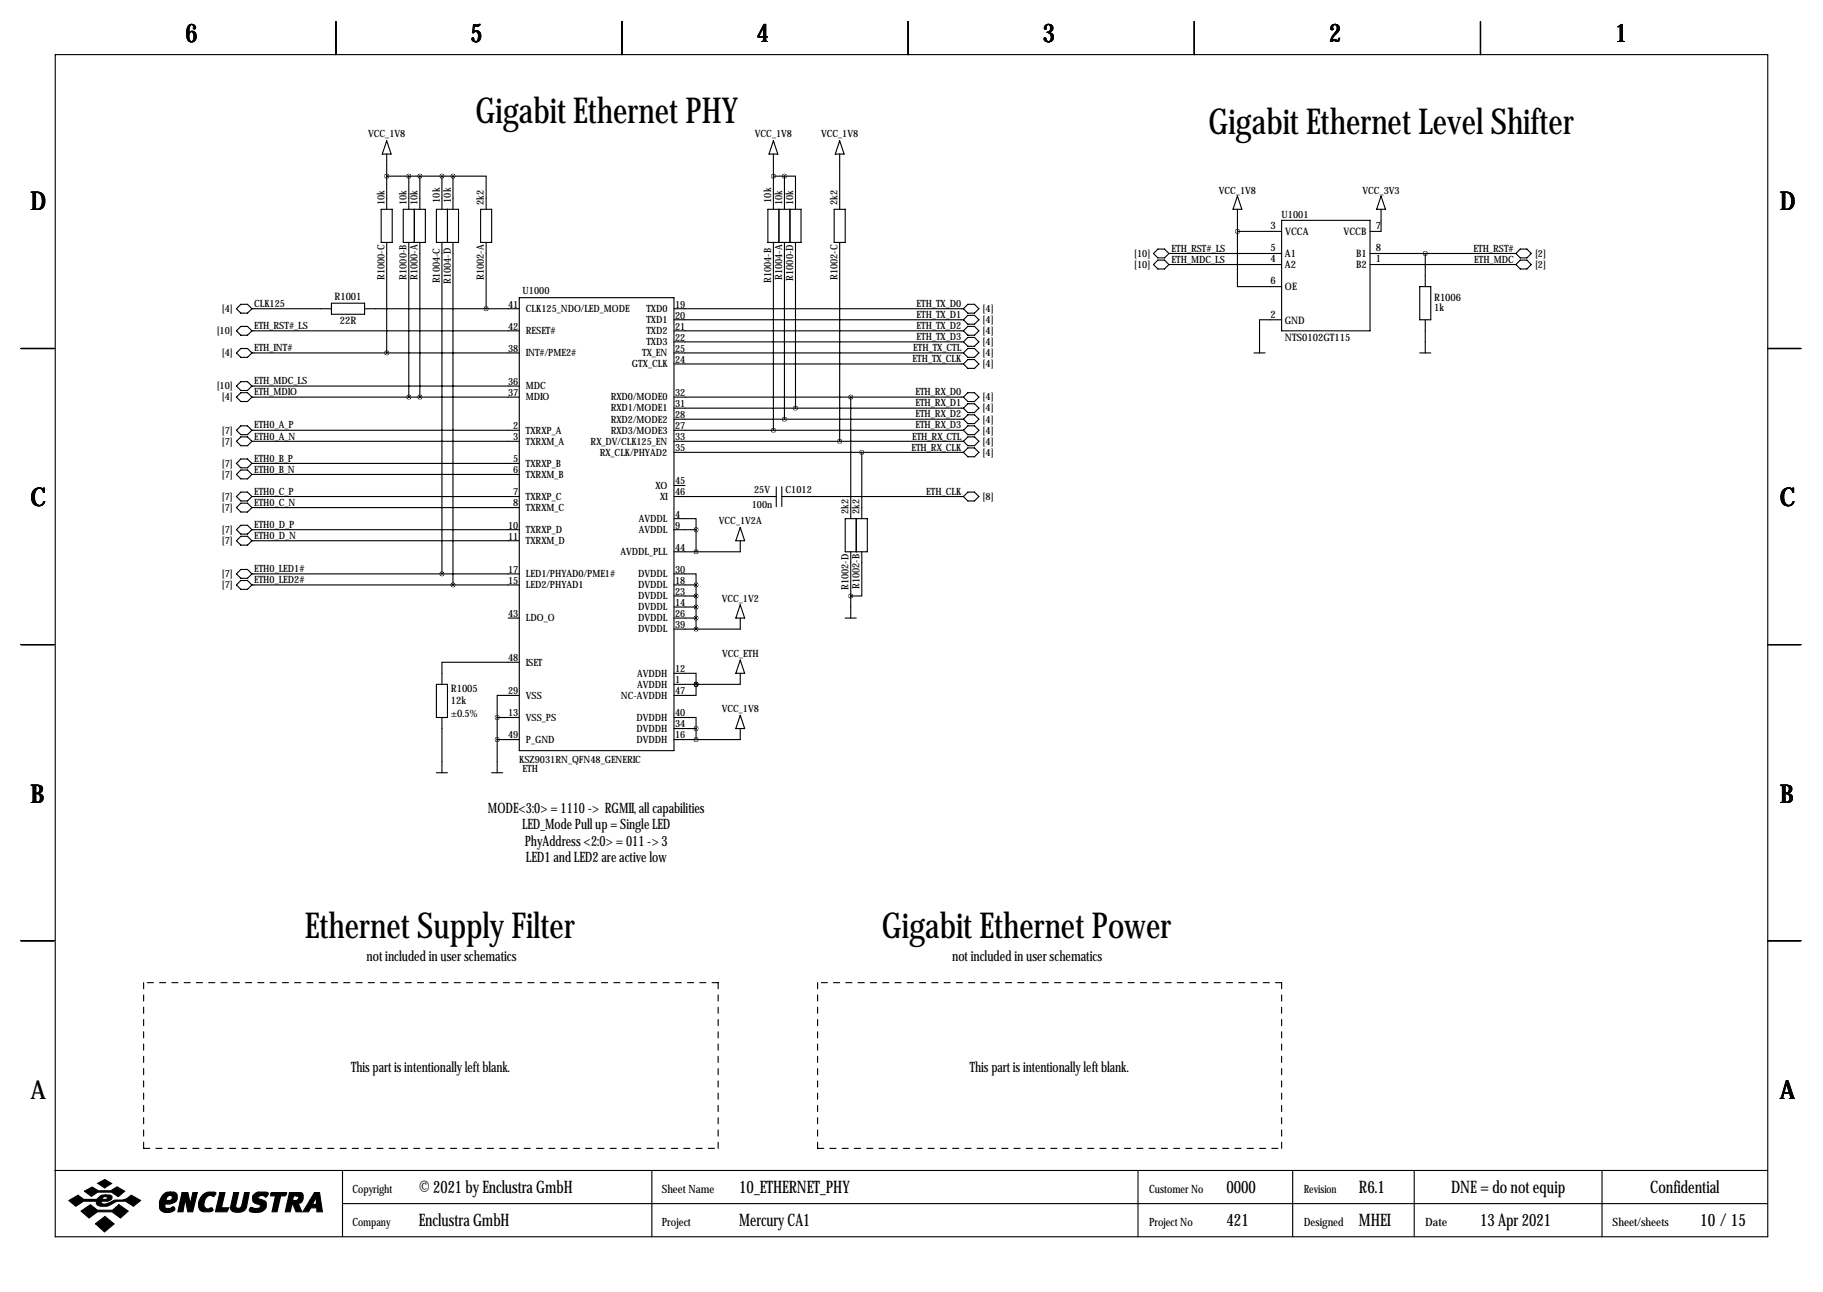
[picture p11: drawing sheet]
<svg xmlns="http://www.w3.org/2000/svg" width="419mm" height="297mm" viewBox="0 0 419 297" stroke-linecap="round" stroke-linejoin="round" font-family="sans-serif">
<g fill="none" stroke="#000" stroke-width=".25">
<path d="M12.7 12.6h393.7v271.7h-393.7zM77.2 4.9v7.7M143 4.9v7.7M208.8 4.9v7.7M274.6 4.9v7.7M340.4 4.9v7.7M88.9 35.4v12.7M88.9 32.4l1 3h-2zM177.8 35.4v12.7M177.8 32.4l1 3h-2zM193 35.4v12.7M193 32.4l1.1 3h-2.1z"/>
<path d="M87.6 48.1h2.6v7.6h-2.6zM88.9 55.7v25.4M88.9 40.5h15.2M92.7 48.1h5.1v7.6h-5.1zM94 40.5v7.6M94 55.7v35.6M95.2 48.1v7.6M96.5 40.5v7.6M96.5 55.7v35.6M100.3 48.1h5.1v7.6h-5.1zM101.6 40.5v7.6M101.6 55.7v76.2"/>
<path d="M102.9 48.1v7.6M104.1 40.5h7.7v7.6M104.1 40.5v7.6M104.1 55.7v78.8M110.5 48.1h2.5v7.6h-2.5zM111.8 55.7v15.3M176.5 48.1h7.6v7.6h-7.6zM177.8 55.7v43.2M177.8 40.5h2.5M179.1 48.1v7.6M180.3 40.5h2.6v7.6M180.3 40.5v7.6"/>
<path d="M180.3 55.7v40.7M181.6 48.1v7.6M182.9 55.7v38.1M191.8 48.1h2.5v7.6h-2.5zM193 55.7v45.8M265.2 58.3l1-1h1.5l1 1-1 1h-1.5zM268.7 58.3h25.9M284.5 53.2v12.7h10.1M284.5 45.1l1 3h-2zM284.5 53.2h10.1M284.5 48.1v5.1M294.6 50.7h20.4v25.4h-20.4z"/>
<path d="M315 58.3h33.5M317.5 48.1v5.1h-2.5M317.5 45.1l1 3h-2zM327.7 58.3v7.6M349.5 57.3h1.5l1 1-1 1h-1.5l-1-1zM349.5 59.8h1.5l1 1-1 1h-1.5l-1-1zM54.4 76.1l1-1.1h1.5l1 1.1-1 1h-1.5zM54.4 71l1-1h1.5l1 1-1 1h-1.5zM57.9 71h18.3M57.9 76.1h61.5M76.2 69.7h7.6v2.5h-7.6zM83.8 71h35.6"/>
<path d="M119.4 68.4h35.5v104.2h-35.5zM154.9 71h66.6M154.9 76.1h66.6M154.9 73.5h66.6M154.9 78.6h66.6M222.5 75h1.5l1 1.1-1 1h-1.5l-1-1zM222.5 70h1.5l1 1-1 1h-1.5l-1-1zM222.5 72.5h1.5l1 1-1 1h-1.5l-1-1zM222.5 77.6h1.5l1 1-1 1h-1.5l-1-1zM265.2 60.8l1-1h1.5l1 1-1 1h-1.5zM268.7 60.8h25.9M294.6 73.5h-5v7.6"/>
<path d="M315 60.8h33.5M326.4 65.9h2.5v7.6h-2.5zM327.7 73.5v7.6M4.8 80.1h7.6M54.4 81.1l1-1h1.5l1 1-1 1.1h-1.5zM54.4 88.8l1-1.1h1.5l1 1.1-1 1h-1.5zM54.4 91.3l1-1h1.5l1 1-1 1h-1.5zM54.4 98.9l1-1h1.5l1 1-1 1h-1.5zM57.9 81.1h61.5M57.9 88.8h61.5M57.9 91.3h61.5M57.9 98.9h61.5"/>
<path d="M154.9 81.1h66.6M154.9 91.3h66.6M154.9 98.9h66.6M154.9 83.7h66.6M154.9 93.8h66.6M154.9 96.4h66.6M195.6 91.3v27.9M222.5 80.1h1.5l1 1-1 1.1h-1.5l-1-1.1zM222.5 90.3h1.5l1 1-1 1h-1.5l-1-1zM222.5 97.9h1.5l1 1-1 1h-1.5l-1-1zM222.5 92.8h1.5l1 1-1 1.1h-1.5l-1-1.1zM222.5 95.4h1.5l1 1-1 1h-1.5l-1-1z"/>
<path d="M222.5 82.7h1.5l1 1-1 1h-1.5l-1-1zM288.3 81.1h2.5M326.4 81.1h2.5M406.4 80.1h7.6M54.4 101.5l1-1.1h1.5l1 1.1-1 1h-1.5zM54.4 106.5l1-1h1.5l1 1-1 1.1h-1.5zM54.4 109.1l1-1h1.5l1 1-1 1h-1.5zM54.4 114.2l1-1.1h1.5l1 1.1-1 1h-1.5zM54.4 116.7l1-1h1.5l1 1-1 1h-1.5zM57.9 101.5h61.5M57.9 106.5h61.5M57.9 109.1h61.5"/>
<path d="M57.9 114.2h61.5M57.9 116.7h61.5M154.9 119.2h5.1v2.6M154.9 101.5h66.6M154.9 114.2h23.6M154.9 104h66.6M154.9 111.6h2.6M178.5 111.9v4.6M179.7 114.2h41.8M179.7 111.9v4.5M194.3 119.2h5.1v7.7h-5.1zM196.8 119.2v7.7"/>
<path d="M198.1 104v15.2M222.5 100.4h1.5l1 1.1-1 1h-1.5l-1-1zM222.5 113.1h1.5l1 1.1-1 1h-1.5l-1-1zM222.5 103h1.5l1 1-1 1h-1.5l-1-1zM54.4 121.8l1-1h1.5l1 1-1 1h-1.5zM54.4 124.3l1-1h1.5l1 1-1 1h-1.5zM54.4 134.5l1-1h1.5l1 1-1 1h-1.5zM54.4 131.9l1-1h1.5l1 1-1 1.1h-1.5zM57.9 121.8h61.5M57.9 124.3h61.5M57.9 131.9h61.5M57.9 134.5h61.5"/>
<path d="M154.9 131.9h5.1v2.6M154.9 121.8h5.1M154.9 134.5h5.1M154.9 137h5.1M154.9 139.6h5.1M160 121.8v5.1M160 134.5v10.1M170.2 121.3l1 3h-2zM170.2 139.1l1 3h-2zM170.2 124.3v2.6h-15.3M195.6 126.9v15.2M198.1 126.9v10.1h-2.5"/>
<path d="M4.8 148.2h7.6M100.3 157.3h2.6v7.7h-2.6zM116.8 142.1h2.6M119.4 159.9h-5.1v5.1M119.4 152.3h-17.8v5M154.9 154.8h5.1v2.5M154.9 142.1h5.1M160 157.3h.1M160 157.3v2.6h-5.1M170.2 142.1v2.5h-15.3M170.2 151.8l1 3h-2zM170.2 154.8v2.5h-15.3"/>
<path d="M194.3 142.1h2.5M406.4 148.2h7.6M100.3 177.7h2.6M101.6 165v12.7M113 177.7h2.6M114.3 165h5.1M114.3 170h5.1M114.3 165v12.7M154.9 165h5.1v2.5M154.9 167.5h5.1M160 167.5v2.5M170.2 167.5v2.5h-15.3"/>
<path d="M170.2 164.5l1 3h-2zM4.8 216.3h7.6M406.4 216.3h7.6M12.6 269.1h393.7M78.7 269.1v15.2M78.7 276.7h327.6M149.9 269.1v15.2M261.6 269.1v15.2M297.2 269.1v15.2M325.1 269.1v15.2M368.3 269.1v15.2"/>
</g>
<g fill="#000" stroke="#000" stroke-width=".25">
<path d="M15.8 276l2.1-1.2 1.4 1h2.8l.3-.2a1.77 1.77 0 0 1 1.9-.9v.4l-.6 .2-.2 .5h.9l.3-.6-.4-.1v-.4h.9a.59 .59 0 0 1 .6 .7l-.2 .4-.8 .4h-1.4l-.1 .1 .1 .4a3.2 3.2 0 0 0 2.7-.7l.3-.1a4 4 0 0 0 3.8-1.1l2.1 1.2-1.6 1.3a4 4 0 0 0-5.5-.2 2.66 2.66 0 0 1-2.9-.2l-.1-.7h-3l-1.8 1.1zM19.4 273.9l1.8-1 1.4 .9h2.9l1.4-.9 1.8 1-1.5 1.2-1.5-1h-3.2l-1.5 .9zM22.5 272l1.6-.8 1.6 .9-1.6 1zM18.6 278.4l2.2-1.4 1.6 1.2h3.5l1.4-1.2 2.2 1.4-1.8 1.6-1.9-1.4h-3.4l-1.9 1.4zM37.4 274.7a1.75 1.75 0 0 1 1.8-.6v.7a.82 .82 0 0 0-.8 1.2h.6a.6 .6 0 0 0 .6-.5 .6 .6 0 0 0-.4-.7v-.7h.8l.5 .3a1.61 1.61 0 0 1 0 1.7 1.61 1.61 0 0 1-1.5 .7h-1v.9l.2 .1h.9l.7-.4 .4 .4a1.06 1.06 0 0 1-1.3 1 1.82 1.82 0 0 1-2.2-1.1 3.5 3.5 0 0 1 .7-3zM41.9 274.2h1.3l.5 2.6 .6-2.6h1.1l-1.1 4.4h-1.1l-.6-2.9-.5 2.9h-1.2zM46.7 274.6a2.78 2.78 0 0 1 2.9-.4l-.4 .9a1.32 1.32 0 0 0-2.1 .8l-.2 .8a.98 .98 0 0 0 1.1 1.2 .55 .55 0 0 1 .6-.2 .55 .55 0 0 1 .4 .6l-.7 .3-1.8-.1a1.79 1.79 0 0 1-.8-2.3zM50.5 274.2h1.2l-.8 3.5h1.7l-.4 .9h-2.7zM53.7 274.2h1.2l-.7 3.1a.73 .73 0 0 0 .7 .5 .73 .73 0 0 0 .7-.6l.6-3h1.1l-.7 3.4a2.28 2.28 0 0 1-3.6 .4v-.4zM58.3 274.7l.8-.6h2.1l.5 .2v.2l-.6 .7a.96 .96 0 0 0-1-.4 .96 .96 0 0 0-.8 .6l1.7 .8a1.71 1.71 0 0 1-.1 1.8 1.71 1.71 0 0 1-1.7 .8l-1.4-.2a.51 .51 0 0 1-.4-.7 .51 .51 0 0 1 .8-.2l1 .1a.52 .52 0 0 0 .6-.2 .52 .52 0 0 0-.2-.7 1.39 1.39 0 0 1-1.4-.6 1.39 1.39 0 0 1 .1-1.6zM62.2 274.4l.2-.2h3.5l-.1 .4-.3 .3h-1l-.8 3.7h-1.2l.8-3.7h-1.1zM66.5 274.2h1.7v.7h-.7l-.2 1.1h.9l.3-.3a.44 .44 0 0 0 .1-.5 .44 .44 0 0 0-.4-.3v-.7h1l.3 .2 .2 .3v.9a1.03 1.03 0 0 1-1.2 1l.9 2h-1.3l-.8-1.8h-.1l-.5 1.8h-1.1z"/>
<path d="M72.3 274.2h1.2l.6 4.4h-1.3v-.9h-1.3l-.6 .9h-1.3l1.7-2.7h1l-.4 .8 .2 .2h.4l.2-.2v-1.5l-.4 .7h-1zM21.9 281.3l2.2-1.6 2.1 1.7-2.2 1.8z"/>
</g>
<path d="M33 225.9v38.1M165.1 225.9h-132.1M188 225.9v38.1M294.6 225.9h-106.6M33 264h132.1M165.1 264v-38.1M188 264h106.6M294.6 264v-38.1" fill="none" stroke="#000" stroke-width=".25" stroke-dasharray="1.4 1.4"/>
<path d="M160 142.1a.05 .05 0 0 0 .1 0 .05 .05 0 0 0-.1 0zM160 139.6a.05 .05 0 0 0 .1 0 .05 .05 0 0 0-.1 0zM160 137a.05 .05 0 0 0 .1 0 .05 .05 0 0 0-.1 0zM160 134.5a.05 .05 0 0 0 .1 0 .05 .05 0 0 0-.1 0zM160 157.3a.05 .05 0 0 0 .1 0 .05 .05 0 0 0-.1 0zM160 121.8a.05 .05 0 0 0 .1 0 .05 .05 0 0 0-.1 0zM160 167.5a.05 .05 0 0 0 .1 0 .05 .05 0 0 0-.1 0zM160 144.6a.05 .05 0 0 0 .1 0 .05 .05 0 0 0-.1 0zM160 126.9a.05 .05 0 0 0 .1 0 .05 .05 0 0 0-.1 0zM160 170a.05 .05 0 0 0 .1 0 .05 .05 0 0 0-.1 0zM160 157.3a.05 .05 0 0 0 .1 0 .05 .05 0 0 0-.1 0zM180.3 40.5a.05 .05 0 0 0 .1 0 .05 .05 0 0 0-.1 0zM104.1 40.5a.05 .05 0 0 0 .1 0 .05 .05 0 0 0-.1 0zM93.9 91.3a.05 .05 0 0 0 .1 0 .05 .05 0 0 0-.1 0zM96.5 91.3a.05 .05 0 0 0 .1 0 .05 .05 0 0 0-.1 0zM96.5 40.5a.05 .05 0 0 0 .1 0 .05 .05 0 0 0-.1 0zM93.9 40.5a.05 .05 0 0 0 .1 0 .05 .05 0 0 0-.1 0zM193 101.5a.05 .05 0 0 0 .1 0 .05 .05 0 0 0-.1 0zM195.5 91.3a.05 .05 0 0 0 .1 0 .05 .05 0 0 0-.1 0zM198.1 104a.05 .05 0 0 0 .1 0 .05 .05 0 0 0-.1 0zM180.3 96.4a.05 .05 0 0 0 .1 0 .05 .05 0 0 0-.1 0zM182.8 93.8a.05 .05 0 0 0 .1 0 .05 .05 0 0 0-.1 0zM327.6 58.3a.05 .05 0 0 0 .1 0 .05 .05 0 0 0-.1 0zM111.7 71a.05 .05 0 0 0 .1 0 .05 .05 0 0 0-.1 0zM104.1 134.5a.05 .05 0 0 0 .1 0 .05 .05 0 0 0-.1 0zM195.5 137a.05 .05 0 0 0 .1 0 .05 .05 0 0 0-.1 0zM284.4 53.2a.05 .05 0 0 0 .1 0 .05 .05 0 0 0-.1 0z" fill="#000" stroke="#000" stroke-width="1"/>
<g font-size="8.2">
<text x="109.3" y="28.2">Gigabit Ethernet PHY</text>
<text x="277.8" y="30.7">Gigabit Ethernet Level Shifter</text>
<text x="70.1" y="215.7">Ethernet Supply Filter</text>
<text x="202.7" y="215.7">Gigabit Ethernet Power</text>
</g>
<g font-size="5.9">
<text x="42.7" y="9.8">6</text>
<text x="108.2" y="9.8">5</text>
<text x="174" y="9.8">4</text>
<text x="239.8" y="9.8">3</text>
<text x="305.6" y="9.8">2</text>
<text x="371.3" y="9.8">1</text>
<text x="7" y="48.4">D</text>
<text x="409.2" y="48.4">D</text>
<text x="7" y="116.4">C</text>
<text x="409.2" y="116.4">C</text>
<text x="7" y="184.5">B</text>
<text x="409.2" y="184.5">B</text>
<text x="7" y="252.6">A</text>
<text x="409.2" y="252.6">A</text>
</g>
<g font-size="4">
<text x="96.3" y="274.2">© 2021 by Enclustra GmbH</text>
<text x="169.9" y="274.2">10_ETHERNET_PHY</text>
<text x="281.9" y="274.2">0000</text>
<text x="312.4" y="274.2">R6.1</text>
<text x="333.6" y="274.2">DNE = do not equip</text>
<text x="379.4" y="274.2">Confidential</text>
<text x="96.3" y="281.8">Enclustra GmbH</text>
<text x="169.9" y="281.8">Mercury CA1</text>
<text x="281.9" y="281.8">421</text>
<text x="312.4" y="281.8">MHEI</text>
<text x="340.3" y="281.8">13 Apr 2021</text>
<text x="390.9" y="281.8">10 / 15</text>
</g>
<g font-size="3.3">
<text x="112.2" y="186.8">MODE&lt;3:0&gt; = 1110 -&gt; RGMII, all capabilities</text>
<text x="120" y="190.6">LED_Mode Pull up = Single LED</text>
<text x="120.6" y="194.4">PhyAddress &lt;2:0&gt; = 011 -&gt; 3</text>
<text x="120.9" y="198.2">LED1 and LED2 are active low</text>
<text x="84.3" y="221">not included in user schematics</text>
<text x="218.9" y="221">not included in user schematics</text>
<text x="80.7" y="246.5">This part is intentionally left blank.</text>
<text x="223" y="246.5">This part is intentionally left blank.</text>
</g>
<g font-size="2.6">
<text x="81" y="274.2">Copyright</text>
<text x="152.1" y="274.2">Sheet Name</text>
<text x="264.2" y="274.2">Customer No</text>
<text x="299.7" y="274.2">Revision</text>
<text x="81" y="281.8">Company</text>
<text x="152.1" y="281.8">Project</text>
<text x="264.2" y="281.8">Project No</text>
<text x="299.7" y="281.8">Designed</text>
<text x="327.7" y="281.8">Date</text>
<text x="370.7" y="281.8">Sheet/sheets</text>
</g>
<g font-size="2.4">
<text x="292.1" y="52.7">3</text>
<text x="316.3" y="52.7">7</text>
<text x="292.1" y="57.8">5</text>
<text x="295.4" y="59.1">A1</text>
<text x="295.5" y="54.1">VCCA</text>
<text x="308.9" y="54.1">VCCB</text>
<text x="311.8" y="59.1">B1</text>
<text x="316.3" y="57.8">8</text>
<text x="292.1" y="60.3">4</text>
<text x="292.1" y="65.4">6</text>
<text x="295.4" y="61.6">A2</text>
<text x="311.8" y="61.6">B2</text>
<text x="316.3" y="60.3">1</text>
<text x="76.9" y="68.9">R1001</text>
<text x="295.4" y="66.7">OE</text>
<text x="329.7" y="69.2">R1006</text>
<text x="329.7" y="71.5">1k</text>
<text x="78.1" y="74.6">22R</text>
<text x="292.1" y="73">2</text>
<text x="295.4" y="74.4">GND</text>
<text x="295.4" y="78.4">NTS0102GT115</text>
<text x="103.6" y="159.1">R1005</text>
<text x="103.6" y="161.9">12k</text>
<text x="103.6" y="164.8">±0.5%</text>
</g>
<g font-size="2.3">
<text x="84.6" y="31.6">VCC_1V8</text>
<text x="173.5" y="31.6">VCC_1V8</text>
<text x="188.8" y="31.6">VCC_1V8</text>
<text x="88.4" y="47.1" transform="rotate(-90 88.4 47.1)">10k</text>
<text x="93.5" y="47.1" transform="rotate(-90 93.5 47.1)">10k</text>
<text x="96" y="47.1" transform="rotate(-90 96 47.1)">10k</text>
<text x="101.1" y="46.6" transform="rotate(-90 101.1 46.6)">10k</text>
<text x="103.6" y="46.6" transform="rotate(-90 103.6 46.6)">10k</text>
<text x="111.3" y="47.1" transform="rotate(-90 111.3 47.1)">2k2</text>
<text x="177.3" y="46.6" transform="rotate(-90 177.3 46.6)">10k</text>
<text x="179.8" y="47.1" transform="rotate(-90 179.8 47.1)">10k</text>
<text x="182.4" y="47.1" transform="rotate(-90 182.4 47.1)">10k</text>
<text x="192.5" y="47.1" transform="rotate(-90 192.5 47.1)">2k2</text>
<text x="280.2" y="44.6">VCC_1V8</text>
<text x="313.2" y="44.6">VCC_3V3</text>
<text x="294.6" y="50.2">U1001</text>
<text x="260.8" y="59">[10]</text>
<text x="269.3" y="57.9">ETH_RST#_LS</text>
<text x="338.8" y="57.9">ETH_RST#</text>
<text x="352.9" y="59">[2]</text>
<text x="88.4" y="64.4" transform="rotate(-90 88.4 64.4)">R1000-C</text>
<text x="93.5" y="64.3" transform="rotate(-90 93.5 64.3)">R1000-B</text>
<text x="96" y="64.4" transform="rotate(-90 96 64.4)">R1000-A</text>
<text x="101.1" y="65.1" transform="rotate(-90 101.1 65.1)">R1004-C</text>
<text x="103.6" y="65.3" transform="rotate(-90 103.6 65.3)">R1004-D</text>
<text x="111.3" y="64.4" transform="rotate(-90 111.3 64.4)">R1002-A</text>
<text x="177.3" y="65" transform="rotate(-90 177.3 65)">R1004-B</text>
<text x="179.8" y="64.4" transform="rotate(-90 179.8 64.4)">R1004-A</text>
<text x="182.4" y="64.5" transform="rotate(-90 182.4 64.5)">R1000-D</text>
<text x="192.5" y="64.4" transform="rotate(-90 192.5 64.4)">R1002-C</text>
<text x="260.8" y="61.6">[10]</text>
<text x="269.3" y="60.4">ETH_MDC_LS</text>
<text x="338.9" y="60.4">ETH_MDC</text>
<text x="352.9" y="61.6">[2]</text>
<text x="51" y="71.7">[4]</text>
<text x="58.4" y="70.6">CLK125</text>
<text x="116.8" y="70.7">41</text>
<text x="120.1" y="67.7">U1000</text>
<text x="120.9" y="71.7">CLK125_NDO/LED_MODE</text>
<text x="148.6" y="71.7">TXD0</text>
<text x="155.2" y="70.7">19</text>
<text x="210.7" y="70.6">ETH_TX_D0</text>
<text x="225.9" y="71.7">[4]</text>
<text x="49.8" y="76.8">[10]</text>
<text x="58.4" y="75.7">ETH_RST#_LS</text>
<text x="116.8" y="75.8">42</text>
<text x="120.9" y="76.8">RESET#</text>
<text x="148.6" y="74.3">TXD1</text>
<text x="148.6" y="76.8">TXD2</text>
<text x="155.2" y="73.3">20</text>
<text x="155.2" y="75.8">21</text>
<text x="210.7" y="73.1">ETH_TX_D1</text>
<text x="210.7" y="75.7">ETH_TX_D2</text>
<text x="225.9" y="74.3">[4]</text>
<text x="225.9" y="76.8">[4]</text>
<text x="51" y="81.9">[4]</text>
<text x="58.4" y="80.7">ETH_INT#</text>
<text x="116.8" y="80.9">38</text>
<text x="120.9" y="81.9">INT#/PME2#</text>
<text x="147.6" y="81.9">TX_EN</text>
<text x="148.6" y="79.4">TXD3</text>
<text x="155.2" y="78.3">22</text>
<text x="155.2" y="80.9">25</text>
<text x="155.2" y="83.4">24</text>
<text x="209.8" y="83.3">ETH_TX_CLK</text>
<text x="210" y="80.7">ETH_TX_CTL</text>
<text x="210.7" y="78.2">ETH_TX_D3</text>
<text x="225.9" y="79.4">[4]</text>
<text x="225.9" y="81.9">[4]</text>
<text x="49.8" y="89.5">[10]</text>
<text x="58.4" y="88.4">ETH_MDC_LS</text>
<text x="116.8" y="88.5">36</text>
<text x="120.9" y="89.5">MDC</text>
<text x="145.3" y="84.4">GTX_CLK</text>
<text x="225.9" y="84.4">[4]</text>
<text x="51" y="92.1">[4]</text>
<text x="58.4" y="90.9">ETH_MDIO</text>
<text x="116.8" y="91">37</text>
<text x="120.9" y="92.1">MDIO</text>
<text x="140.4" y="92.1">RXD0/MODE0</text>
<text x="140.4" y="94.6">RXD1/MODE1</text>
<text x="155.2" y="91">32</text>
<text x="155.2" y="93.6">31</text>
<text x="210.5" y="90.9">ETH_RX_D0</text>
<text x="210.5" y="93.4">ETH_RX_D1</text>
<text x="210.5" y="96">ETH_RX_D2</text>
<text x="225.9" y="92.1">[4]</text>
<text x="225.9" y="94.6">[4]</text>
<text x="51" y="99.7">[7]</text>
<text x="58.4" y="98.5">ETH0_A_P</text>
<text x="58.4" y="101.1">ETH0_A_N</text>
<text x="118" y="98.7">2</text>
<text x="118" y="101.2">3</text>
<text x="120.9" y="99.7">TXRXP_A</text>
<text x="140.4" y="97.1">RXD2/MODE2</text>
<text x="140.4" y="99.7">RXD3/MODE3</text>
<text x="155.2" y="96.1">28</text>
<text x="155.2" y="98.7">27</text>
<text x="155.2" y="101.2">33</text>
<text x="209.7" y="101.1">ETH_RX_CTL</text>
<text x="210.5" y="98.5">ETH_RX_D3</text>
<text x="225.9" y="97.1">[4]</text>
<text x="225.9" y="99.7">[4]</text>
<text x="51" y="102.2">[7]</text>
<text x="51" y="107.3">[7]</text>
<text x="58.4" y="106.1">ETH0_B_P</text>
<text x="118" y="106.3">5</text>
<text x="120.9" y="102.2">TXRXM_A</text>
<text x="120.9" y="107.3">TXRXP_B</text>
<text x="135.8" y="102.2">RX_DV/CLK125_EN</text>
<text x="137.9" y="104.8">RX_CLK/PHYAD2</text>
<text x="155.2" y="103.7">35</text>
<text x="209.5" y="103.6">ETH_RX_CLK</text>
<text x="225.9" y="102.2">[4]</text>
<text x="225.9" y="104.8">[4]</text>
<text x="51" y="109.8">[7]</text>
<text x="58.4" y="108.7">ETH0_B_N</text>
<text x="58.4" y="113.8">ETH0_C_P</text>
<text x="118" y="108.8">6</text>
<text x="118" y="113.9">7</text>
<text x="120.9" y="109.8">TXRXM_B</text>
<text x="150.7" y="112.4">XO</text>
<text x="155.2" y="111.4">45</text>
<text x="155.2" y="113.9">46</text>
<text x="173.4" y="113.4">25V</text>
<text x="180.6" y="113.4">C1012</text>
<text x="213" y="113.8">ETH_CLK</text>
<text x="51" y="114.9">[7]</text>
<text x="51" y="117.5">[7]</text>
<text x="58.4" y="116.3">ETH0_C_N</text>
<text x="118" y="116.4">8</text>
<text x="120.9" y="114.9">TXRXP_C</text>
<text x="120.9" y="117.5">TXRXM_C</text>
<text x="151.7" y="114.9">XI</text>
<text x="155.2" y="119">4</text>
<text x="172.8" y="116.7">100n</text>
<text x="195.1" y="118.2" transform="rotate(-90 195.1 118.2)">2k2</text>
<text x="197.6" y="118.2" transform="rotate(-90 197.6 118.2)">2k2</text>
<text x="225.9" y="114.9">[8]</text>
<text x="51" y="122.5">[7]</text>
<text x="51" y="125.1">[7]</text>
<text x="58.4" y="121.4">ETH0_D_P</text>
<text x="58.4" y="123.9">ETH0_D_N</text>
<text x="116.8" y="121.5">10</text>
<text x="116.8" y="124.1">11</text>
<text x="120.9" y="122.5">TXRXP_D</text>
<text x="120.9" y="125.1">TXRXM_D</text>
<text x="146.9" y="120">AVDDL</text>
<text x="146.9" y="122.5">AVDDL</text>
<text x="155.2" y="121.5">9</text>
<text x="165.3" y="120.5">VCC_1V2A</text>
<text x="58.4" y="131.5">ETH0_LED1#</text>
<text x="116.8" y="131.7">17</text>
<text x="142.6" y="127.6">AVDDL_PLL</text>
<text x="155.2" y="126.6">44</text>
<text x="155.2" y="131.7">30</text>
<text x="51" y="135.2">[7]</text>
<text x="51" y="132.7">[7]</text>
<text x="58.4" y="134.1">ETH0_LED2#</text>
<text x="116.8" y="134.2">15</text>
<text x="120.9" y="132.7">LED1/PHYAD0/PME1#</text>
<text x="120.9" y="135.2">LED2/PHYAD1</text>
<text x="146.7" y="132.7">DVDDL</text>
<text x="146.7" y="135.2">DVDDL</text>
<text x="146.7" y="137.8">DVDDL</text>
<text x="155.2" y="134.2">18</text>
<text x="155.2" y="136.8">23</text>
<text x="195.1" y="135.6" transform="rotate(-90 195.1 135.6)">R1002-D</text>
<text x="197.6" y="135.4" transform="rotate(-90 197.6 135.4)">R1002-B</text>
<text x="116.8" y="141.8">43</text>
<text x="120.9" y="142.9">LDO_O</text>
<text x="146.7" y="140.3">DVDDL</text>
<text x="146.7" y="142.9">DVDDL</text>
<text x="155.2" y="139.3">14</text>
<text x="155.2" y="141.8">26</text>
<text x="165.9" y="138.3">VCC_1V2</text>
<text x="146.7" y="145.4">DVDDL</text>
<text x="155.2" y="144.4">39</text>
<text x="116.8" y="152">48</text>
<text x="120.9" y="153">ISET</text>
<text x="146.5" y="155.6">AVDDH</text>
<text x="155.2" y="154.5">12</text>
<text x="166" y="151">VCC_ETH</text>
<text x="116.8" y="159.6">29</text>
<text x="120.9" y="160.6">VSS</text>
<text x="142.7" y="160.6">NC-AVDDH</text>
<text x="146.5" y="158.1">AVDDH</text>
<text x="155.2" y="157.1">1</text>
<text x="155.2" y="159.6">47</text>
<text x="116.8" y="164.7">13</text>
<text x="120.9" y="165.7">VSS_PS</text>
<text x="146.3" y="165.7">DVDDH</text>
<text x="155.2" y="164.7">40</text>
<text x="155.2" y="167.2">34</text>
<text x="165.9" y="163.7">VCC_1V8</text>
<text x="116.8" y="169.8">49</text>
<text x="120.9" y="170.8">P_GND</text>
<text x="146.3" y="168.3">DVDDH</text>
<text x="146.3" y="170.8">DVDDH</text>
<text x="155.2" y="169.8">16</text>
<text x="119.4" y="175.4">KSZ9031RN_QFN48_GENERIC</text>
<text x="120.1" y="177.4">ETH</text>
</g>
</svg>
